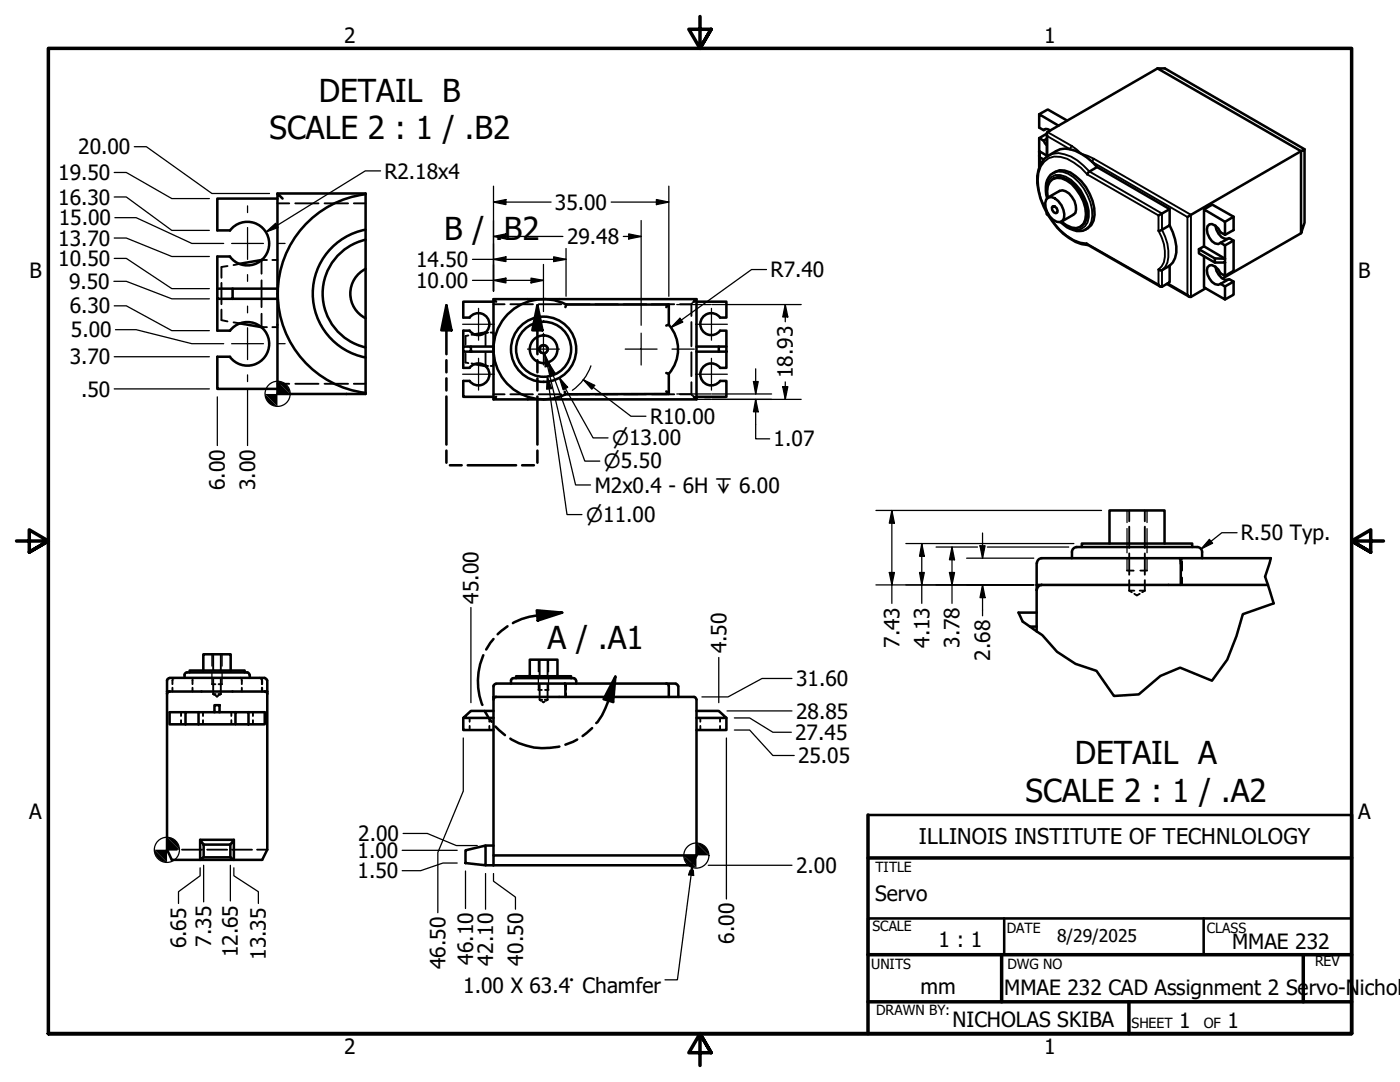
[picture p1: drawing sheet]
<svg xmlns="http://www.w3.org/2000/svg" width="279mm" height="216mm" viewBox="0 0 279 216" stroke-linecap="round" stroke-linejoin="round" font-family="sans-serif">
<!-- layer: Hidden Narrow (ANSI) -->
<g fill="none" stroke="#000" stroke-width=".25">
<path d="M107.9 70.5l-.4-.5v-.7a1.03 1.03 0 0 1 1-.6 1.03 1.03 0 0 1 .9 .6v.7l-.4 .5M224.9 101.9v2.4M224.9 105.5v4.8M224.9 111.4v2.5M228.9 101.9v2.4M228.9 105.5v4.8M228.9 111.4v2.5M42.3 130.6v2.3M42.3 134.1v2.4M44.3 130.6v2.3M44.3 134.1v2.4M107.4 131.6v2.4"/>
<path d="M107.4 135.3v2.4M109.5 131.6v2.4M109.5 135.3v2.4"/>
</g>
<!-- layer: Hidden (ANSI) -->
<g fill="none" stroke="#000" stroke-width=".38">
<path d="M44.2 56.5v4.2M45.4 53.1l-1.2 .2v2.1M47.8 52.6l-1.2 .3M52.2 51.9v2.7M52.2 55.9v5.4M52.3 51.9h1M54.4 51.9h1M55.4 40.6h2.3M58.9 40.6h4.7M64.8 40.6h4.7M70.6 40.6h2.4M44.2 61.8v2.1l1.2 .2"/>
<path d="M46.6 64.3l1.2 .2M52.2 62.6v2.7M52.3 65.3h1M54.4 65.3h1M55.4 76.6h2.3M58.9 76.6h4.7M64.8 76.6h4.7M70.6 76.6h2.4M92.9 70.5v1.8l.6 .2M93.5 66.9l-.6 .2v1.7M94.1 72.5l.6 .1M94.7 66.7l-.6 .1"/>
<path d="M96.9 70.4v2.6h.5M97.4 66.4h-.5v2.6M97.9 66.4h.6M97.9 73h.6M98.5 78.7h2.2M98.5 60.7h2.2M101.9 78.7h4.5M101.9 60.7h4.5M107.5 78.7h4.5M107.5 60.7h4.5M113.2 78.7h4.5M113.2 60.7h4.5"/>
<path d="M118.8 78.7h4.5M118.8 60.7h4.5M124.5 78.7h4.5M124.5 60.7h4.5M130 78.7h4.6M130 60.7h4.6M135.7 78.7h2.3M135.7 60.7h2.3M138 76.3v2.4l.1 .2M138 64.3v4.8M138 70.3v4.8M138.1 60.5l-.1 .2v2.4"/>
<path d="M138.3 79l.2 .2M138.5 60.2l-.2 .1M224.9 113.9h1.4M225.4 117.9h1M225.4 117.9l.5 .3M225.4 101.9v2.1M225.4 105.1v4.2M225.4 110.4v4.3M225.4 115.8v2.1M226.4 118.5l.5 .3 .6-.3M227.5 117.9h1M227.6 113.9h1.3"/>
<path d="M228.5 117.9l-.5 .3M228.5 101.9v2.1M228.5 105.1v4.2M228.5 110.4v4.3M228.5 115.8v2.1M235.6 111.4l.2 .3M235.9 112v1.9M235.9 115.3v1.4M34.4 137.2v.8M34.5 135.5l-.1 1M34.9 135.3l-.2 .1M38.4 135.6v.9"/>
<path d="M38.4 137.2v.8M38.6 135.3l-.1 .1M42.3 136.5h.7M42.5 138.5h.6M42.5 138.5l.3 .2M42.5 130.6v3.1M42.5 135.3v3.2M43.1 138.8l.2 .2 .3-.2M43.6 138.5h.5M43.6 136.5h.7M44.1 138.5l-.3 .2M44.1 130.6v3.1"/>
<path d="M44.1 135.3v3.2M48.1 135.3l.1 .1M48.2 135.6l.1 .9M48.3 137.2v.8M51.8 135.3h.2M51.8 135.3l.3 .1M52.3 136.5l-.1-1 .1 1M52.3 137.2v.8M107.4 137.7h.7M107.7 139.6h.5M107.7 139.6l.2 .2M107.7 131.6v3.3"/>
<path d="M107.7 136.5v3.1M108.2 140l.3 .1 .2-.1M108.7 139.6h.6M108.8 137.7h.7M109.3 139.6l-.3 .2M109.3 131.6v3.3M109.3 136.5v3.1M112.8 136.4l.2 .2M113 136.7v.9M113 138.4v.7M36.1 142.1v.8M36.1 143.7v.8"/>
<path d="M40.5 142.1v.8M40.5 143.7v.8M46.2 142.1v.8M46.2 143.7v.8M50.5 142.1v.8M50.5 143.7v.8M93.7 143.3v.7M93.7 144.8v.9M97.7 143.3v.7M97.7 144.8v.9M139.8 143.3v.7M139.8 144.8v.9"/>
<path d="M143.7 143.3v.7M143.7 144.8v.9M33.3 169.5h2M36.3 169.5h4M41.3 169.5h4M46.3 169.5h4M51.3 169.5h2"/>
</g>
<!-- layer: Visible (ANSI) -->
<g fill="none" stroke="#000" stroke-width=".51">
<path d="M231 13.7l-22 12.7-.1 .1 .1 .7M231 13.7h1.5l27.8 16.1M231 13.7l28.7 16.5M55.4 38.6h17.6M55.4 39.6h-12v6.4h2.5M56.4 39.6l-1-1v40M73 38.8a20 20 0 0 0-17.6 19.8 20 20 0 0 0 17.6 19.8M207.4 27.6v2.6l1.5 .9M207.4 22.8l1.7-1 3.9 2.3M207.4 31v2.4M207.5 32.2l-.1-2 .1 2 .3 .2M207.5 31.4l.8 .4"/>
<path d="M208.3 26l.4-.3 .9 .3M208.3 28.1l.6 .9M208.9 27.7l-.6 .4-.9-.5 1.5-.9v4.5M209 39.6a5.1 5.1 0 0 1 .7-4.7 3.4 3.4 0 0 1 5 .3 10.1 10.1 0 0 1 3.7 7.7 3.2 3.2 0 0 1-4.8 2.8l-.7-.4-1.3-1M209.1 39.5a3.4 3.4 0 0 1 1-3.7 3.4 3.4 0 0 1 3.8 .9 8.1 8.1 0 0 1 2.7 7.1 2.03 2.03 0 0 1-2.7 1.6l-1-.4-1.1-.7M209.1 39.4l2.4-1.3a2.19 2.19 0 0 1 2.4 1.2 3.6 3.6 0 0 1 .7 3.2l-2.7 1.7M209.2 39.4a2.35 2.35 0 0 1 2.6 1.6 2.8 2.8 0 0 1 .2 3.1l-.5 .2a3.3 3.3 0 0 1-2.8-2.9l-.1-.9 .2-.7zM210.1 35.8a2.45 2.45 0 0 1 3 .1 8.1 8.1 0 0 1 3.8 7.8l-.4 .8-.9 .8M211.3 25.1l-3.9-2.3v2.7l.9 .5 .3-.2M217 34.8l.4-.6 1.5-.9a9.6 9.6 0 0 0-6.4-3.6 7.1 7.1 0 0 0-4.8 3 7.6 7.6 0 0 0-.4 5.4 15.4 15.4 0 0 0 7.3 10.2l1.2 .4 1.3 .2M218.9 33.3l14.5 8.4-2.2 1.3M259.7 30.2l.6-.4v14.6l-.6 2.1z"/>
<path d="M259.7 30.2l-22.7 13.1M43.4 59.6v6.4h2.5M45.9 46a4.3 4.3 0 0 1 6.4-.6 4.3 4.3 0 0 1 0 6.4 4.3 4.3 0 0 1-6.4-.6h-2.5v6.4M46.4 59.6v-2h-3v2h12M46.4 57.6h9M52.2 51.9l-4.4 .7M52.2 51.9h.1M73 47.8a11 11 0 0 0-8.6 10.8 11 11 0 0 0 8.6 10.7M73 45.8a13 13 0 0 0-10.6 12.8 13 13 0 0 0 10.6 12.7M73 53.7a5.5 5.5 0 0 0-3.1 4.9 5.5 5.5 0 0 0 3.1 4.9M98.5 59.7h40.5l-.5 .5M139 59.7v20l-.5-.5"/>
<path d="M208.9 42.4v.3l.3 .2M209 42.7h-.1M210.1 41.1a.94 .94 0 0 1 .9 1.3l-.3 .1-.4-.1-.3-.5-.1-.5zM216.9 48.6l.1 .2 14.5 8.4M232.9 56.6l4.4 2.6M233.4 41.7v3.3l-1.9 1h-.3M233.4 45a9.2 9.2 0 0 1 1.1 6.5l-.4 .9-.7 .6M233.4 53v3.3l-1.5 .9-.5-.1-.2-.3M233.4 53l-1.5 .9-.4 .1-.3-.2M240.3 51.1v6.2l4.2 2.5v-2.6l-.9-.6M240.3 41.8l1.6-1 4.3 2.4M240.6 57.5l-2.9 1.7-.5-.1-.2-.3"/>
<path d="M242.4 51.6h2.1v.8h-2.1zM242.4 51.6l-3.1-1.9v.8l3.1 1.9M242.6 53.2a3.4 3.4 0 0 0 1.8 2.6h.6M242.6 45a2.84 2.84 0 0 0 2.4 2.7M243.6 48.5l.9 .5v2.6l-4.2-2.5-1 .6M243.6 48.5l-.5 .2a2.94 2.94 0 0 1-2.1-3.6l.4-.3a2.19 2.19 0 0 1 2.2 1.6l.9 .5v-2.6l-4.2-2.5v7.3M243.6 56.6l1.7-.9 .9 .5-1.7 1M243.6 48.5l1.7-1 .9 .5-1.7 1M244.5 52.4v2.7l-.9-.6a2.19 2.19 0 0 0-2.2-1.5 1.86 1.86 0 0 0 0 2.6 1.65 1.65 0 0 0 2.2 1M244.5 44.3l1.7-1.1v2.7l-1.7 1M246.2 56.2v2.6l-1.7 1M246.2 48v6l-1.7 1.1"/>
<path d="M259.7 46.5l-15.7 9.1M45.9 66a4.3 4.3 0 0 1 6.4-.7 4.3 4.3 0 0 1 0 6.5 4.3 4.3 0 0 1-6.4-.6h-2.5v6.4h12M47.8 64.5l4.5 .8M56.4 77.6l-1 1h17.6M92.5 70.2v3.2h1.2M93.7 73.4a2.19 2.19 0 0 1 3.2-.3 2.19 2.19 0 0 1 0 3.2 2.19 2.19 0 0 1-3.2-.3M93.7 63.4a2.19 2.19 0 0 1 3.2-.3 2.19 2.19 0 0 1 0 3.2 2.19 2.19 0 0 1-3.2-.3M93.7 76h-1.2v3.2h6M93.7 66h-1.2v3.2M94 70.2v-1h-1.5v1h6M94 69.2h4.5M94.7 72.6l2.2 .4"/>
<path d="M96.9 66.4l-2.2 .3M98.5 60.2h-6v3.2h1.2M99 79.2l-.5 .5h40.5M99 60.2l-.5-.5v20M112.7 78.2l.1 .5M112.8 61.3l.2-.5h20.5l-.5 .5M113 60.8a10 10 0 0 0-14.5 8.8 10 10 0 0 0 14.3 9.1M133 74.4l.5 .2v4l-.5-.5M133.4 64.8a7.4 7.4 0 0 1 0 9.8M133.5 64.8l-.5 .2M133.5 60.8v4M133.5 78.6l-20.7 .1"/>
<path d="M139 60.2h6v3.2h-1.3a2.19 2.19 0 0 0-3.2-.4 2.19 2.19 0 0 0 0 3.3 2.19 2.19 0 0 0 3.2-.3h1.3v3.2M139 69.2h4.4M139 70.2h4.4M143.4 69.2h1.6v1h-1.6zM143.7 76h1.3v3.2h-6M145 70.2v3.2h-1.3a2.19 2.19 0 0 0-3.2-.3 2.19 2.19 0 0 0 0 3.2 2.19 2.19 0 0 0 3.2-.3M206.9 112.4v13.6M206.9 116.7h1M207.9 116.7h45.1M207.9 116.7l-.5 .1-.5 .9M207.9 111.4h45.7M207.9 111.4a.98 .98 0 0 0-1 1"/>
<path d="M214.9 109.2h24M214.9 109.2a.98 .98 0 0 0-1 .9v1.3M215.9 109.2v-.7h22v.7M221.4 108.5v-6.6h11v6.6M235.4 111.4l.2 .2v.8v4.3M238.9 109.2a.98 .98 0 0 1 1 .9v1.3M33.3 138h20M33.3 135.8v33.7l1 2.1h12.4l-.7-.5v-2.6M33.8 135.3l-.4 .3-.1 .2M33.8 138l-.4 .2-.1 .2M33.8 135.3h19M37.8 134.2v-.4h11v.4"/>
<path d="M40.6 133.8v-3.2h5.4v3.2M49.3 134.2h.2l.3 .5M49.3 134.2h-12l-.4 .2-.1 .9M49.8 134.7v.6M52.8 135.3l.2 .1 .3 .4M52.8 138l.5 .2v.2M53.3 135.8v33.7l-1 2.1h-5.6v-4l-.7 .9h-5.4M98.5 136.9v33.8M98.5 139.1h.5M99 136.5l-.4 .2-.1 .2M99 139.1h39.7l.3 .5v31.1h-40.5v2M99 139.1l-.4 .2-.1 .3"/>
<path d="M99 136.4h35.9M103 135.3v-.4h11v.4M105.7 134.9v-3.3h5.6v3.3M112.7 136.4l.1 .5v2.2M114.5 135.3l.2 .1 .2 .4M114.5 135.3h-12l-.5 .3v.8M115 135.8v.6M133 136.4l.2 .1 .3 .4v2.2M134.8 136.5l.5 .2v.2M135.4 136.9v2.2M203.3 122.2h3.6M205.5 125h1.4"/>
<path d="M37 142.1h-3.2v2.4h3.2M37 144.5h10M39.6 142.1h-2.6v2.4M39.6 142.1h3.2M39.6 142.1v2.4M42.8 140.7h1v1.4h-1zM43.8 142.1h3.2M47 142.1h2.6v2.4h-2.6zM49.6 142.1h3.2v2.4h-3.2M92.5 143.3v2.4h6M98.5 141.9h-4.5l-1.5 1.4h6M139 141.9h4.4l1.6 1.4h-6"/>
<path d="M145 143.3v2.4h-6M39.9 167.6l.7 .9v2.6l-.7 .5zM39.9 167.6h6.8M40.6 171.1h5.4M92.9 169.7l4-1v4l-4-.5zM96.9 168.7h1.6M96.9 172.7h1.6M139 170.7l-1 2h-39.5"/>
<circle cx="108.5" cy="69.7" r="5.5"/>
<circle cx="108.5" cy="69.7" r="2.76"/>
<circle cx="108.5" cy="69.7" r=".79"/>
<circle cx="108.5" cy="69.7" r="6.5"/>
</g>
<g fill="#000">
<circle cx="52.2" cy="65.3" r=".25"/>
<circle cx="96.9" cy="66.4" r=".25"/>
<circle cx="96.9" cy="73" r=".25"/>
</g>
<!-- layer: Visible Narrow (ANSI) -->
<path d="M208.4 32.3a3.8 3.8 0 0 1 4.6-.6l2.7 1.8 1.3 1.3 14.2 8.2v3a8.5 8.5 0 0 1 1.1 6.3l-.5 .8-.6 .7v3l-14.3-8.2a8.8 8.8 0 0 1-6.6-4.2 13.2 13.2 0 0 1-3-9.9l.4-1.3zM209 39.5a3.9 3.9 0 0 1 .9-4.2 3.3 3.3 0 0 1 3.8 .6 9.6 9.6 0 0 1 3.6 7.4 2.46 2.46 0 0 1-3.4 2.4l-1-.6-1.1-.8M209 26.4l4.9 2.7M209.2 31.1l1-.4a7 7 0 0 1 6 2.3l1.2 1.2 14.5 8.4v3.2a9.2 9.2 0 0 1 1.1 6.6l-.5 .9-.6 .6v3.3M210.2 34.5a3.7 3.7 0 0 1 4 .9 10.3 10.3 0 0 1 3.8 7.7l-.2 1.2-.4 .8-.7 .7M213.9 29.1l-.3 .7-4.6-2.6v3.9M213.9 29.1l1.9 1.6 2.5 1M218.3 31.7l-.3 .6 19 11v15.5l-4-2.3M218.3 31.7l19.4 11.2v16.3" fill="none" stroke="#000" stroke-width=".38"/>
<!-- layer: Break Line (ANSI) -->
<path d="M73 38.6v40M253.6 111.4l-1.1 3.7 1.7 5.3-6.2 2.2-1.2 4.3-1.9 4.7-3 4.2-6.4-2.6-3.9 1.7-4.3 3.7-5 .3-3.5-5-4.2-1.4-3.7-2.5-2.9-3.3-3.9-2.7-.8-1.8" fill="none" stroke="#000" stroke-width=".51"/>
<!-- layer: Detail Boundary (ANSI) -->
<g fill="none" stroke="#000" stroke-width=".51">
<path d="M89.1 60.9l1 5h-2zM89.1 60.9v9.8M89.1 71.9v2.4M89.1 75.5v2.4M89.1 79.1v9.6M107.3 60.9l1 5h-2.1zM107.3 60.9v9.8M107.3 71.9v2.4M107.3 75.5v2.4M107.3 79.1v9.6M89.1 89.9v2.4M89.8 92.8h2.3"/>
<path d="M93.3 92.8h9.7M104.2 92.8h2.4M107.3 89.9v2.4M96.5 130.7a13 13 0 0 0-.2 10M98.5 127.5l-1.5 2.1M101.3 125l-2 1.6M107.1 121.8l5.1 .4-4.9 1.6zM112.2 122.2l-5 .6a12.2 12.2 0 0 0-4.8 1.5M122.8 135l-.4 5.1-1.9-.6zM122.8 135a23 23 0 0 1-3.5 9.1l-.3 .2M96.7 141.9l1.4 2.1M98.9 145l1.9 1.7"/>
<path d="M101.9 147.4a12.7 12.7 0 0 0 9.7 1.6M115.2 147.6l-2.4 1M118.2 145.3l-1.9 1.6"/>
</g>
<path d="M89.1 60.9l1 5h-2zM107.3 60.9l1 5h-2.1zM107.1 121.8l5.1 .4-4.9 1.6zM122.8 135l-.4 5.1-1.9-.6z" fill="#000"/>
<!-- layer: Border (ANSI) -->
<path d="M139.7 3.3v6.4l-2.2-3.9h4.4l-2.2 3.9 2.2-3.9M3.3 107.9h6.4l-3.9-2.2v4.5l3.9-2.3-3.9 2.3M276.1 107.9h-6.4l3.9-2.2v4.5l-3.9-2.3 3.9 2.3M173.2 171.2h96.5M173.2 162.6v43.6M269.7 162.6v43.6h-260h260v-196.5h-260v196.5M173.2 190.5h96.5M173.2 199.9h96.5M199.9 190.5v9.4M225.3 199.9v6.3M260.1 190.5v9.4M141.9 210.1l-2.2-3.9 2.2 3.9h-4.4l2.2-3.9v6.4" fill="none" stroke="#000" stroke-width=".7"/>
<!-- layer: Title (ANSI) -->
<path d="M173.2 162.6h96.5M173.2 183.3h96.5v7.2h-96.5zM200.4 183.3v7.2M240.2 183.3v7.2M173.2 206.2h96.5" fill="none" stroke="#000" stroke-width=".51"/>
<!-- layer: Center Mark (ANSI) -->
<g fill="none" stroke="#000" stroke-width=".25">
<path d="M49.4 45.4v3.2h-3.2M49.4 41.1v1.3M49.4 54.8v1.3M52.6 48.6h-3.2v3.2M55.6 48.6h1.3M49.4 65.4v3.2h-3.2M49.4 61.1v1.3M49.4 74.8v1.3M52.6 68.6h-3.2v3.2M55.6 68.6h1.3M92.3 64.7h6.4M92.3 74.7h6.4"/>
<path d="M95.5 61.5v6.4M95.5 71.5v6.4M105.3 69.7h6.3M108.5 66.5v6.3M128 66.5v3.2h-3.2M131.1 69.7h-3.1v3.1M134.1 69.7h4.5M138.8 74.7h6.4M138.8 64.7h6.4M142 71.5v6.4M142 61.5v6.4"/>
</g>
<!-- layer: Dimension (ANSI) -->
<g fill="none" stroke="#000" stroke-width=".25">
<path d="M22.8 39.3h2.4l9.1 6.7h7.5M22.8 34.4h2.4l9.1 5.2h7.5M26.8 29.3h2.4l13.1 9.3h11.5M75.9 34.1h-3l-19.8 12.2M98.5 37.1v21M131 39.8l2.5 .5-2.5 .5zM133.5 37.1v22M22.7 56.1h2.5l9.1 3.5h7.5M22.8 51.6h2.4l9.1 6h7.5M22.8 47.5h2.4l9.1 3.7h7.5M22.9 43.4h4.3l11.1 5.2h6.3M53.1 46.3l1.9-1.7 .5 .8z"/>
<path d="M94.3 55.9h14.2M94.3 51.8h18.7M98.5 55.9l2.5-.4v1zM98.5 47.2l2.5-.5v1zM98.5 51.8l2.5-.6v1zM98.5 40.3l2.5-.5v1zM98.5 47.2h13.8M98.5 40.3h11.5M106 55.5l2.5 .4-2.5 .6zM108.5 52.8v9.4M110.5 51.2l2.5 .6-2.5 .4zM113 49.6v9.5"/>
<path d="M122 40.3h11.5M124.4 47.2h3.6M125.5 46.7l2.5 .5-2.5 .5zM128 44v20.9M153 53.8h-3l-16.1 11.5M22.8 77.6h19M22.8 71.2h19M22.8 61h2.4l9.1 5h7.5M23.1 65.8h4.1l11.1 2.8h6.3M43.4 79.2v9.7M49.4 77.7v11.2M106.9 79.7h35"/>
<path d="M108.7 70.7l1.1 2.3-1 .2zM108.7 70.7l6.2 26.1h3M109.2 75.1l.9 2.4-1 .2zM109.2 75.1l4 27.6h2.9M109.4 72.3l1.3 2.1-.9 .4zM109.4 72.3l7.3 19.7h3M111.6 75.4l1.7 1.9-.9 .5zM111.6 75.4l6.8 12h2.9M116.4 75.8l2.3 1.1-.6 .8zM116.4 75.8l9.5 7.3h3M117.9 73a10 10 0 0 1-3.7 4.9M135.1 78.6h6.8"/>
<path d="M135.1 60.8h6.8M135.7 63.5l.6 .8-2.4 1zM142 78.6h12M142 79.7h17.9M142 60.8h17.9M150.4 76.1h.9l-.5 2.5zM150.8 79.7l.5 2.5h-.9zM150.8 79.7v7.9h2.8M150.8 73.6v5M156.2 77.2h1l-.5 2.5zM156.7 60.8l.5 2.4h-1zM156.7 60.8v3.4"/>
<path d="M156.7 76.2v3.5M174.8 116.7h31.5M174.8 101.9h45M177.5 114.2h1l-.5 2.5zM178 101.9l.5 2.5h-1zM178 101.9v18.5M180.8 108.5h33.5M183.5 114.2h1l-.5 2.5zM184 108.5l.5 2.5h-1zM184 108.5v11.9M186.8 109.2h8.3M189.5 114.2h1l-.5 2.5z"/>
<path d="M190 109.2l.5 2.5h-1zM190 109.2v11.2M192.9 111.4h13.4M195.6 108.9h1l-.5 2.5zM196.1 116.7l.5 2.6h-1zM196.1 106.4v5M196.1 116.7v6.2M197 109.2h16.3M241.4 107.6l.6 .8-2.3 1.1zM246.9 106.3h-3.1l-4.1 3.2M94 121.2v19M143.4 131.2v9"/>
<path d="M158.1 135.4h-6l-6.8 3.7h-5.2M92.5 147.3v10.6l-5.1 12.2v12M145 147.3v32.1M145.1 141.9h13M146.6 145.7h3l4.6 5h4.3M146.6 143.3h3l4.6 2.8h3.7M39.9 173.2v1.6l-4.3 3.1v2.4M40.6 172.7v7.3M46 172.7v7.1M46.7 173.2v1.6l4.9 3.1v2.4M80.3 169.7h10.9M80.5 166.3h4.8l5.8 2.4h4.1"/>
<path d="M91.2 172.2h-2.8l-4.5 1.5h-3.6M92.9 173.8v7.5M96.9 174.3v7.1M98.5 174.3v1.5l4.4 3.2v2.4M141.4 172.7h16.7"/>
<circle cx="55.4" cy="78.6" r="2.51"/>
<circle cx="33.3" cy="169.6" r="2.51"/>
<circle cx="139" cy="170.7" r="2.51"/>
</g>
<g fill="#000">
<path d="M98.5 40.3l2.5-.5v1zM53.1 46.3l1.9-1.7 .5 .8zM98.5 55.9l2.5-.4v1zM98.5 47.2l2.5-.5v1zM98.5 51.8l2.5-.6v1zM106 55.5l2.5 .4-2.5 .6zM110.5 51.2l2.5 .6-2.5 .4zM125.5 46.7l2.5 .5-2.5 .5zM131 39.8l2.5 .5-2.5 .5zM108.7 70.7l1.1 2.3-1 .2zM109.2 75.1l.9 2.4-1 .2zM109.4 72.3l1.3 2.1-.9 .4z"/>
<path d="M111.6 75.4l1.7 1.9-.9 .5zM116.4 75.8l2.3 1.1-.6 .8zM135.7 63.5l.6 .8-2.4 1zM150.4 76.1h.9l-.5 2.5zM156.2 77.2h1l-.5 2.5zM156.7 60.8l.5 2.4h-1zM150.8 79.7l.5 2.5h-.9zM177.5 114.2h1l-.5 2.5zM178 101.9l.5 2.5h-1zM183.5 114.2h1l-.5 2.5zM184 108.5l.5 2.5h-1zM189.5 114.2h1l-.5 2.5z"/>
<path d="M190 109.2l.5 2.5h-1zM195.6 108.9h1l-.5 2.5zM196.1 116.7l.5 2.6h-1zM241.4 107.6l.6 .8-2.3 1.1z"/>
<path d="M52.9 78.6l2.5 2.5a2.39 2.39 0 0 1-2.5-2.5z" fill-rule="evenodd"/>
<path d="M55.4 76.1l2.5 2.5h-5l2.5 2.5z" fill-rule="evenodd"/>
<path d="M55.4 76.1a2.6 2.6 0 0 1 2.5 2.5z" fill-rule="evenodd"/>
<path d="M30.8 169.5l2.5 2.6a2.6 2.6 0 0 1-2.5-2.6z" fill-rule="evenodd"/>
<path d="M30.8 169.5h5l-2.5-2.4v5z" fill-rule="evenodd"/>
<path d="M33.3 167.1a2.39 2.39 0 0 1 2.5 2.4z" fill-rule="evenodd"/>
<path d="M136.5 170.7l2.5 2.5a2.49 2.49 0 0 1-2.5-2.5z" fill-rule="evenodd"/>
<path d="M136.5 170.7h5l-2.5-2.5v5z" fill-rule="evenodd"/>
<path d="M139 168.2a2.49 2.49 0 0 1 2.5 2.5z" fill-rule="evenodd"/>
</g>
<!-- layer: Symbol (ANSI) -->
<path d="M138.2 172.1l.2 2.6-1-.1z" fill="#000"/>
<path d="M137.7 173.7l-.3 .9 1 .1v-1M138 173.7l-2.8 21.8h-2.5" fill="none" stroke="#000" stroke-width=".25"/>
<g font-size="6.3">
<text x="63.6" y="20.3">DETAIL B</text>
<text x="53.8" y="27.7">SCALE 2 : 1 / .B2</text>
<text x="88.6" y="47.8">B /</text>
<text x="98.7" y="47.8">.B2</text>
<text x="109.3" y="129.4">A / .A1</text>
<text x="214.5" y="152.5">DETAIL A</text>
<text x="204.7" y="160">SCALE 2 : 1 / .A2</text>
</g>
<text font-size="4.3" x="183.4" y="168.5">ILLINOIS INSTITUTE OF TECHNLOLOGY</text>
<g font-size="4.2">
<text x="68.7" y="8.6">2</text>
<text x="208.4" y="8.6">1</text>
<text x="11.6" y="35.9">19.50</text>
<text x="15.6" y="30.8">20.00</text>
<text x="76.7" y="35.6">R2.18x4</text>
<text x="11.6" y="40.8">16.30</text>
<text x="110.7" y="41.8">35.00</text>
<text x="11.7" y="45">15.00</text>
<text x="11.6" y="53.1">10.50</text>
<text x="11.6" y="49">13.70</text>
<text x="83.1" y="53.3">14.50</text>
<text x="113.2" y="48.7">29.48</text>
<text x="5.9" y="55.5">B</text>
<text x="13.8" y="57.7">9.50</text>
<text x="83.1" y="57.5">10.00</text>
<text x="153.8" y="55.3">R7.40</text>
<text x="271.1" y="55.5">B</text>
<text x="13.9" y="62.5">6.30</text>
<text x="14.2" y="67.3">5.00</text>
<text x="13.9" y="72.7">3.70</text>
<text x="158.2" y="75.4" transform="rotate(-90 158.2 75.4)">18.93</text>
<text x="16.2" y="79.1">.50</text>
<text x="129.7" y="84.6">R10.00</text>
<text x="154.4" y="89.1">1.07</text>
<text x="44.9" y="97.8" transform="rotate(-90 44.9 97.8)">6.00</text>
<text x="50.9" y="97.8" transform="rotate(-90 50.9 97.8)">3.00</text>
<text x="118.7" y="98.3">M2x0.4 - 6H ↧ 6.00</text>
<text x="247.6" y="107.8">R.50 Typ.</text>
<text x="95.5" y="120.5" transform="rotate(-90 95.5 120.5)">45.00</text>
<text x="145" y="130.4" transform="rotate(-90 145 130.4)">4.50</text>
<text x="179.5" y="129.3" transform="rotate(-90 179.5 129.3)">7.43</text>
<text x="185.5" y="129.3" transform="rotate(-90 185.5 129.3)">4.13</text>
<text x="191.5" y="129.3" transform="rotate(-90 191.5 129.3)">3.78</text>
<text x="197.6" y="131.8" transform="rotate(-90 197.6 131.8)">2.68</text>
<text x="158.9" y="136.9">31.60</text>
<text x="158.9" y="143.4">28.85</text>
<text x="158.7" y="147.6">27.45</text>
<text x="159.3" y="152.3">25.05</text>
<text x="5.8" y="163.4">A</text>
<text x="71.5" y="167.8">2.00</text>
<text x="271" y="163.4">A</text>
<text x="71.4" y="171.2">1.00</text>
<text x="71.4" y="175.3">1.50</text>
<text x="158.9" y="174.2">2.00</text>
<text x="174.6" y="179.7">Servo</text>
<text x="37.1" y="189.2" transform="rotate(-90 37.1 189.2)">6.65</text>
<text x="42.2" y="188.9" transform="rotate(-90 42.2 188.9)">7.35</text>
<text x="47.5" y="191" transform="rotate(-90 47.5 191)">12.65</text>
<text x="53.1" y="191.5" transform="rotate(-90 53.1 191.5)">13.35</text>
<text x="146.5" y="188.3" transform="rotate(-90 146.5 188.3)">6.00</text>
<text x="187.3" y="189">1 : 1</text>
<text x="245.9" y="189.4">MMAE 232</text>
<text x="88.9" y="193.4" transform="rotate(-90 88.9 193.4)">46.50</text>
<text x="94.4" y="192.5" transform="rotate(-90 94.4 192.5)">46.10</text>
<text x="98.4" y="192.7" transform="rotate(-90 98.4 192.7)">42.10</text>
<text x="104.4" y="192.7" transform="rotate(-90 104.4 192.7)">40.50</text>
<text x="92.5" y="198.1">1.00 X 63.4° Chamfer</text>
<text x="183.7" y="198.3">mm</text>
<text x="200.4" y="198.5">MMAE 232 CAD Assignment 2 Se</text>
<text x="261.2" y="198.5">rvo-Nichol</text>
<text x="190.1" y="204.9">NICHOLAS SKIBA</text>
<text x="235.3" y="205.1">1</text>
<text x="245" y="205.1">1</text>
<text x="68.7" y="210.3">2</text>
<text x="208.4" y="210.3">1</text>
</g>
<g font-size="3.9">
<text x="122.2" y="88.8">⌀13.00</text>
<text x="120.5" y="93.5">⌀5.50</text>
<text x="117" y="104.1">⌀11.00</text>
</g>
<text font-size="3.5" x="210.9" y="188">8/29/2025</text>
<g font-size="2.8">
<text x="174.8" y="173.9">TITLE</text>
<text x="174.1" y="185.9">SCALE</text>
<text x="200.9" y="186.1">DATE</text>
<text x="240.9" y="186.1">CLASS</text>
<text x="173.9" y="193.3">UNITS</text>
<text x="201" y="193.3">DWG NO</text>
<text x="262.4" y="192.7">REV</text>
<text x="174.9" y="202.5">DRAWN BY:</text>
<text x="225.8" y="205.1">SHEET</text>
<text x="240.2" y="205.1">OF</text>
</g>
</svg>
